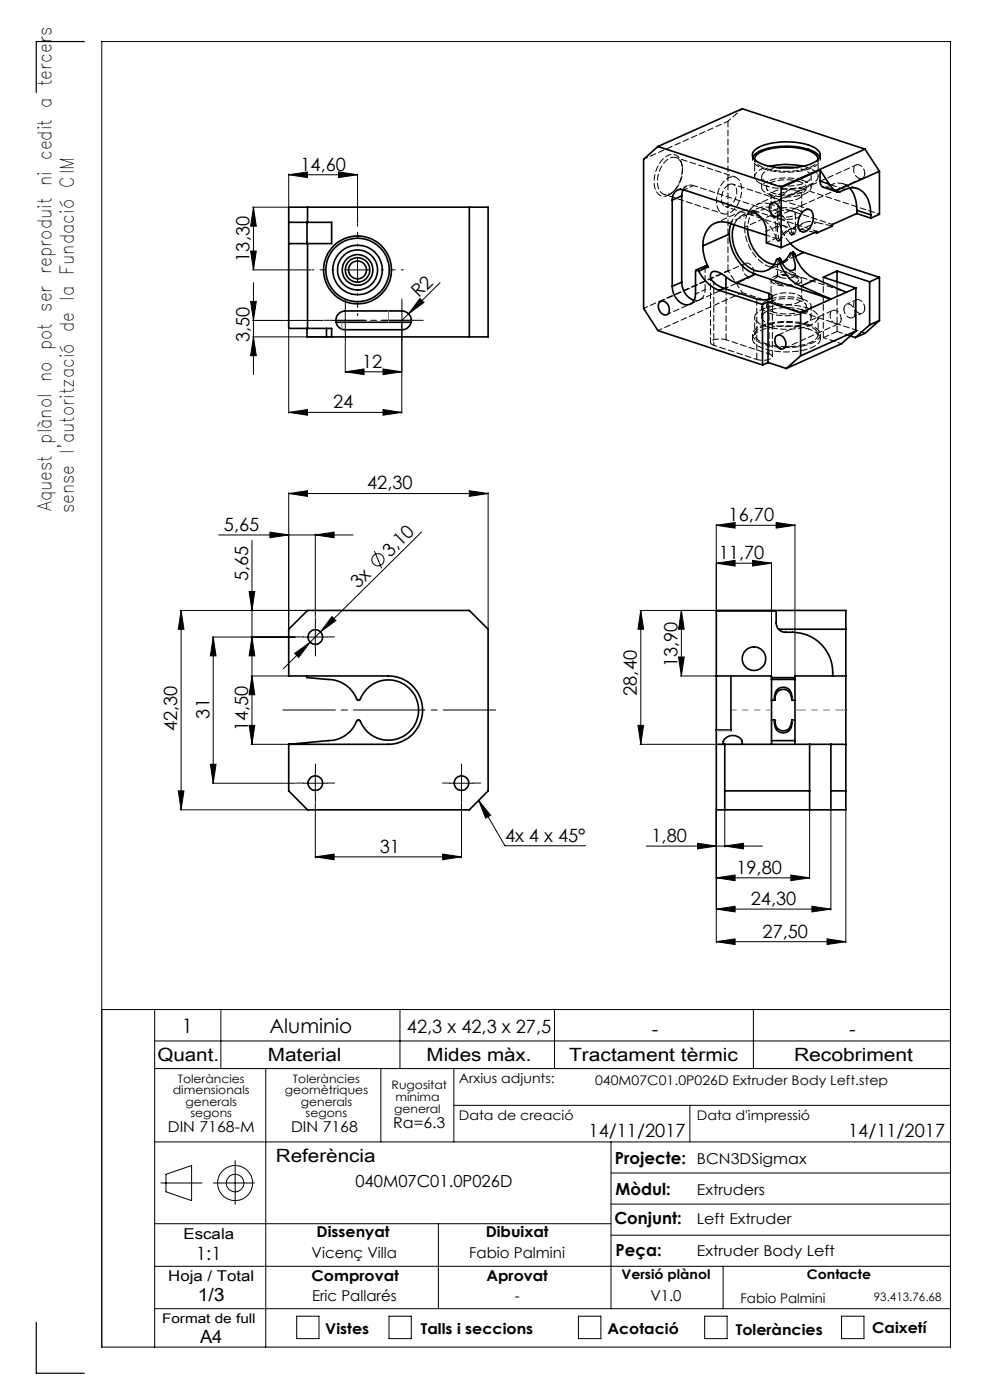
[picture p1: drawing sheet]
<svg xmlns="http://www.w3.org/2000/svg" width="210mm" height="297mm" viewBox="0 0 210 297" stroke-linecap="round" stroke-linejoin="round" font-family="sans-serif">
<g fill="none" stroke="#000" stroke-width=".21">
<path d="M61.2 37.1l4-.6v1.2zM61.2 36.9v6.9M61.2 37.1h14.6M71.8 36.5l4 .6-4 .6zM75.8 36.9v10.5M53.2 53.3h1.2l-.6 4zM53.6 57.3h12.3M53.6 44h7.4M53.8 44l.6 4h-1.2zM53.8 44v13.3M53.8 60v19.5M73.3 57.3h5.1"/>
<path d="M75.8 54.8v5M93.3 60l-6.6 6.6M53.2 64h1.2l-.6 4zM53.6 68h14.9M53.6 71.5h16.5M53.8 71.5l.6 4h-1.2zM61.2 69.9v17.8M70.7 68h5M73.2 65.5v5M73.2 78.9l4-.6v1.2zM73.2 72.7v6.4M73.2 78.9h12"/>
<path d="M81.2 78.3l4 .6-4 .6zM85.2 68.2v19.5M86.7 66.6l-1.5 1.4M89.1 63.3l.8 .9-3.2 2.4zM61.2 87.5l4-.6v1.2zM61.2 87.5h24M81.2 86.9l4 .6-4 .6zM46.4 113.5h28.5M53.4 114.6v28.6M57.3 112.9l3.9 .6-3.9 .6zM61.2 104.7l4-.6v1.2zM61.2 104.5v28.8"/>
<path d="M61.2 104.7h42.3M66.9 113.5l4-.6v1.2zM66.9 113.3v17.6M79.4 116.9l1.6 3.7M89.4 112.9l-21.4 21.2M99.6 104.1l3.9 .6-3.9 .6zM103.5 104.5v28.8M151.9 119.5l4-.6v1.2zM151.9 111.4l4-.6v1.2zM151.9 111.2v18.2M151.9 119.5h11.8M151.9 111.4h16.7"/>
<path d="M159.6 118.9l4.1 .6-4.1 .6zM163.7 119.3v23.9M164.6 110.8l4 .6-4 .6zM168.6 111.2v32M38.2 129.5h26.9M38.4 129.5l.6 4h-1.2zM38.4 129.5v42.3M45 135.1h17.7M45.2 135.1l.6 4h-1.2zM45.2 135.1v31.1M52.8 125.5h1.2l-.6 4zM53.4 135.1l.6 4h-1.2z"/>
<path d="M62.5 138.6l3.3-2.4-2.4 3.3zM64.4 135.1h5M65.8 136.2l-5.7 5.6M66.9 132.6v5.1M68 134.1l-2.2 2.1M70.4 130.8l.9 .9-3.3 2.4zM135.7 129.5h16M135.9 129.5l.6 4h-1.2zM135.9 129.5v28.4M143.9 139.4h1.2l-.6 4zM144.5 129.5l.6 4h-1.2zM144.5 129.5v13.9"/>
<path d="M52.8 153.9h1.2l-.6 4zM53.3 143.4h7.7M53.3 157.9h7.7M53.4 143.4l.6 4h-1.2zM53.4 143.4v14.5M135.3 153.9h1.2l-.6 4zM135.7 157.9h16M144.4 143.4h7.3M37.8 167.8h1.2l-.6 4zM38.2 171.8h26.9M44.6 162.1h1.2l-.6 4.1zM45 166.2h17.7"/>
<path d="M64.4 166.2h5M66.9 170.4v11.6M66.9 163.7v4.9M95.4 166.2h5M97.9 170.4v11.6M97.9 163.7v4.9M101.5 169.8l2.6 3.2-1.1 .6zM101.5 169.8l5.6 9.6h17.1M137.1 179.5h24.6M148 178.9l3.9 .6-3.9 .6zM151.9 172v28M153.7 179.5l4-.6v1.2z"/>
<path d="M153.7 172v7.7M171.7 172v14.4M176.2 172v21.1M179.4 172v28M66.9 181.8l4-.6v1.2zM66.9 181.8h31M93.9 181.2l4 .6-4 .6zM151.9 192.9l4-.6v1.2zM151.9 192.9h24.3M151.9 199.8l4-.6v1.2zM151.9 186.2l4-.6v1.2zM151.9 199.8h27.5"/>
<path d="M151.9 186.2h19.8M167.7 185.6l4 .6-4 .6zM172.2 192.3l4 .6-4 .6zM175.4 199.2l4 .6-4 .6zM21.6 214.2h180M32.8 214.2v71.6M46.8 214.2v12.5M84.8 214.2v12.5M117.6 214.2v12.5M159.8 214.2v12.5M32.8 220.8h168.8M32.8 226.7h168.8"/>
<path d="M56.4 226.7v59.1M80.8 226.7v15.5M96.3 226.7v15.5M96.3 234.5h105.3M146.3 234.5v7.7M32.8 259.6h96.8M32.8 242.2h168.8M34.1 251h8.8M35.2 249.1l5.4-1.8v7.4l-5.4-1.9zM45.3 251h8.7M49.9 246.2v9.3M93 259.6v18"/>
<path d="M129.6 242.2v35.4M129.6 255.4h72M129.6 248.8h72M32.8 277.6h168.8M32.8 268.6h168.8M62.9 279.2h4.8v4.8h-4.8zM82.5 279.2h4.7v4.8h-4.7zM122.7 279.2h4.8v4.8h-4.8zM129.6 262h72M149.5 279.2h4.7v4.8h-4.7zM153.4 268.6v9M178.5 279.2h4.8v4.8h-4.8z"/>
<path d="M21.6 285.8h180v-277h-180v277"/>
<circle cx="80.2" cy="118.8" r="1.29"/>
<circle cx="49.9" cy="251" r="3.7"/>
<circle cx="49.9" cy="251" r="1.86"/>
</g>
<path d="M70.9 57.3h-4.7M75.9 52.3v-4.7M80.9 57.3h4.7M75.9 62.3v4.7" fill="none" stroke="#000" stroke-width=".21" stroke-dasharray="15.2 1.3 1.3 1.3" stroke-dashoffset="14.8"/>
<g fill="none" stroke="#000" stroke-width=".21" stroke-dasharray="15.2 1.3 1.3 1.3">
<path d="M70.8 68h-2M73.3 65.5v-2M73.3 70.5v2M75.8 68h2M82.8 68h-2M85.3 68h2.5M85.3 68v-2.5M85.3 68h-2.5M85.3 68v2.5M85.3 65.5v-2M85.3 70.5v2M87.8 68h2"/>
<path d="M64.4 135.1h-1.5M66.9 132.6v-1.5M66.9 137.6v1.6M69.4 135.1h1.6M64.4 166.1h-1.5M66.9 163.6v-1.5M66.9 168.6v1.6M69.4 166.1h1.6M95.4 166.1h-1.5M97.9 163.6v-1.5M97.9 168.6v1.6M100.4 166.1h1.6"/>
</g>
<path d="M87.3 68h-16" fill="none" stroke="#000" stroke-width=".21" stroke-dasharray="15.2 1.3 1.3 1.3" stroke-dashoffset="9.1"/>
<path d="M105.2 150.6h-45.2" fill="none" stroke="#000" stroke-width=".21" stroke-dasharray="15.2 1.3 1.3 1.3" stroke-dashoffset="4.1"/>
<path d="M17.9 8.8h-10.2v10.8M7.7 280.5v10.8h10.2" fill="none" stroke="#000" stroke-width=".25"/>
<g fill="#000">
<path d="M89.1 63.3l.8 .9-3.2 2.4z"/>
<path d="M71.8 36.5l4 .6-4 .6zM61.2 37.1l4-.6v1.2z"/>
<path d="M53.2 53.3h1.2l-.6 4zM53.8 44l.6 4h-1.2z"/>
<path d="M73.2 78.9l4-.6v1.2zM81.2 78.3l4 .6-4 .6z"/>
<path d="M57.3 112.9l3.9 .6-3.9 .6zM66.9 113.5l4-.6v1.2zM151.9 199.8l4-.6v1.2zM175.4 199.2l4 .6-4 .6zM151.9 186.2l4-.6v1.2zM167.7 185.6l4 .6-4 .6z"/>
<path d="M151.9 119.5l4-.6v1.2zM159.6 118.9l4.1 .6-4.1 .6z"/>
<path d="M151.9 111.4l4-.6v1.2zM164.6 110.8l4 .6-4 .6z"/>
<path d="M45.2 135.1l.6 4h-1.2zM44.6 162.1h1.2l-.6 4.1zM52.8 125.5h1.2l-.6 4zM53.4 135.1l.6 4h-1.2zM38.4 129.5l.6 4h-1.2zM37.8 167.8h1.2l-.6 4zM53.4 143.4l.6 4h-1.2zM52.8 153.9h1.2l-.6 4zM135.9 129.5l.6 4h-1.2zM135.3 153.9h1.2l-.6 4zM144.5 129.5l.6 4h-1.2zM143.9 139.4h1.2l-.6 4zM53.2 64h1.2l-.6 4zM53.8 71.5l.6 4h-1.2z"/>
<path d="M62.5 138.6l.9 .9 2.4-3.3zM70.4 130.8l-2.4 3.3 3.3-2.4z"/>
<path d="M101.5 169.8l2.6 3.2-1.1 .6zM61.2 104.7l4-.6v1.2zM99.6 104.1l3.9 .6-3.9 .6zM66.9 181.8l4-.6v1.2zM93.9 181.2l4 .6-4 .6zM61.2 87.5l4-.6v1.2zM81.2 86.9l4 .6-4 .6z"/>
<path d="M153.7 179.5l4-.6v1.2zM148 178.9l3.9 .6-3.9 .6zM172.2 192.3l4 .6-4 .6zM151.9 192.9l4-.6v1.2z"/>
</g>
<g fill="none" stroke="#000" stroke-width=".35">
<path d="M139.6 31.1l-3.1 2.7v31.6l3.1 4.7 22.1 7.3M139.6 31.1l26 8.5M139.6 31.1l17.8-8 26.1 8.5M159.7 33.3a5.3 5.3 0 0 1 4-2 15.4 15.4 0 0 1 9.2 1l.6 .5 .4 .5M160 31.9a10 10 0 0 1 6.3-1.8 11.4 11.4 0 0 1 7.2 1.8 1.38 1.38 0 0 1-.4 2.3 14.7 14.7 0 0 1-12.2 .3 1.67 1.67 0 0 1-1.1-2.3zM160.1 33.9a1.97 1.97 0 0 1 1.5-1.7 14.4 14.4 0 0 1 10.9 .2l.8 .7 .2 .8M163.3 35.3a16.2 16.2 0 0 1 7 0M165.2 35.6h3.2M165.6 39.6l.1 .2M165.7 39.8v12.7M174 38.4l.2 .9 .3 .4 3.1 1M174 36.1l-8.3 3.7"/>
<path d="M174 36.1l1.9 2.9M174 36.1v2.3M174 38.4l1.9 .6M175.9 39l1.3 1.5M180.2 39.9a6.4 6.4 0 0 1 1.6 4.7M183.5 31.6l-17.9 8M183.5 31.6l3 4.7M186.5 36.3l-9.3 4.2M186.5 36.3v9.2l-1.8 .8M61.2 47.2v4.5M61.2 47.2v-3.2h42.3v27.5h-33.2M61.2 51.7v18h9.1v1.8"/>
<path d="M61.2 47.2h9.1v4.5h-9.1M65.1 47.2v4.5M65.2 44v3.2M65.2 51.7v18M99.6 44v27.5M142.6 42.5a1.94 1.94 0 0 1 2.5-2.2l15 4.9a4.1 4.1 0 0 1 2.5 3.8v2.5l3.1 1M142.6 42.5v18.2M144.6 59.9a4 4 0 0 0 2.6 3.8M144.6 41.6v18.3M144.6 41.6l-2 .9M144.6 59.9l-2 .8M144.9 40.2l-.3 1.4"/>
<path d="M148.2 57.5a.34 .34 0 0 0-.4-.3 .34 .34 0 0 0-.3 .4v4.8a1.98 1.98 0 0 1-1.1 2.1 1.98 1.98 0 0 1-2.4-.5 4.4 4.4 0 0 1-1.4-3.3M148.2 57.5a8.3 8.3 0 0 0 4.4 4.1M149.1 52.2a10.1 10.1 0 0 0 1.1 4.4M150.2 56.6l-.4-.3-2.1 1M150.2 56.6l-2 .9M154 58.7l1.3 1 .9 .3M154 58.7l-1.4-.8a1.14 1.14 0 0 0-1.1-.3 1.14 1.14 0 0 0-.8 .9v.2a4 4 0 0 0 2.9 2.5M154 58.7v2.6M154.7 49.7a9.3 9.3 0 0 0 5.5 8.5M154.7 49.7l-5.6 2.5M155 47.4l-.3 2.3M155.7 47.7a8 8 0 0 0 4.8 9.8 3.8 3.8 0 0 0 4.4-2.5h.1"/>
<path d="M156.2 60l6.9 2.3M158.6 48.6a8.1 8.1 0 0 0 5.2 7.4l.4 .1M160.2 58.2l-4 1.8M160.2 58.2l16 5.3M162.6 49.9l-8-2.6a3.9 3.9 0 0 0-5.3 3l-.2 1.9M163.4 43.3a1.13 1.13 0 0 1 1.9 .7 1.24 1.24 0 0 1-.6 1.9 1.81 1.81 0 0 1-1.3-2.6zM165 55l.3 .3M165.3 55.3a7.8 7.8 0 0 0 4.6 5.4M165.4 54.8l-.6 .2M165.4 54.8h.1M165.4 54.8l.3 .4M165.4 54.8l-.4 .2"/>
<path d="M165.7 55.2l-.4 .1M166.2 55.5l-.3 .1M167.6 51.6l1.8 1.5 1.1 .4M167.9 53.7l-.4 .1a4.3 4.3 0 0 1-1.6 1.9M167.9 53.7h.1M167.9 53.7l.3 .3M168.2 54v.3a3.5 3.5 0 0 1 .3 2.9 1.38 1.38 0 0 1-2-.6l-.8-1.4M168.2 53.5l-.5 .2M168.2 53.5l-.3 .2M168.2 53.5h.1M168.3 53.5l.3 .4M168.3 53.5l-.4 .2"/>
<path d="M168.6 53.9a8 8 0 0 0 4.6 5.3M168.6 53.9l-.4 .1M170.1 45.1a1.25 1.25 0 0 1 2.2-.2 3.4 3.4 0 0 1-1.7 4.3 1.25 1.25 0 0 1-1.3-1.5l.1-1.1zM170.5 53.5l16 5.3M170.5 53.5l-1.8 .9M172.8 49.3l.5 .1M173.2 59.2l-3.3 1.5M173.2 59.2l6.3 2.8M173.3 49.4v-.3l-7.6 3.4M177.2 40.5a.86 .86 0 0 0 1 .2 3.8 3.8 0 0 1 4.7-.1 6.1 6.1 0 0 1 1.8 5M177.6 57.5l6.9 2.3M177.6 57.5l-3 1.3 6.9 2.3"/>
<path d="M177.6 57.5v2.3M181.8 44.6v.7M181.8 45.3l-5.2 2.3v.4l-3.3 1.4M181.8 44.6l2.9 1M181.8 45.3l2.9 1M184.5 59.8v9.1M184.7 45.6v.7M186.5 58.8v9.2M186.5 58.8l-2 1M65.1 69.7v1.8h4.2M69.3 71.5h1M69.3 69.7v1.8"/>
<path d="M71.3 68.4h15.9M71.9 66.5l.6-.4 .7-.1h12a1.99 1.99 0 0 1 2 2 1.99 1.99 0 0 1-2 2h-12a1.98 1.98 0 0 1-1.8-1.3 1.98 1.98 0 0 1 .5-2.2zM140 64a1.5 1.5 0 0 1 2 1.7 .96 .96 0 0 1-.6 1.1 .96 .96 0 0 1-1.2-.4 1.76 1.76 0 0 1-.2-2.4zM152.6 61.6l9.1 3M153.6 61.2l6.9 2.2a3.7 3.7 0 0 0 3.3-.4l-.1-.4-.6-.3M153.6 61.2l-1 .4M161.7 64.6v12.8M162.9 64.1l6.9 2.3M162.9 64.1l-1.2 .5M162.9 76.9l3.9 1.3M162.9 64.1v12.8M162.9 76.9l-1.2 .5"/>
<path d="M163.1 62.3v1.1M164.6 71.3a1.52 1.52 0 0 1 1.6 .3 1.52 1.52 0 0 1 .5 1.5 .96 .96 0 0 1-.8 .9 .96 .96 0 0 1-1-.5 1.77 1.77 0 0 1-.3-2.2zM169.8 66.4v9.1M169.8 75.5l-3 2.7M169.9 60.7l6.3 2.8M176.2 63.5l-6.4 2.9M179.5 62l-3.3 1.5M180.4 71.3l1 .3M181.5 61.1l-2 .9M181.5 61.1v9.1M181.5 70.2l-11.7 5.3M181.5 70.2l-3 2.7-11.7 5.3"/>
<path d="M184.5 68.9l-3.1 2.7M186.5 68l-2 .9M186.5 68l-3 2.7-2.1 .9M65.2 129.5h34.4l3.9 4v34.3l-3.9 4h-34.4l-4-4v-9.9h21.2a7.2 7.2 0 0 0 7.2-7.2 7.2 7.2 0 0 0-7.2-7.3h-21.2v-9.9zM151.9 129.6h12.7l.1 2.9 .5 1M165.2 133.5a1.81 1.81 0 0 0 1.5 .6 8.7 8.7 0 0 1 9.9 7.7v1.6M165.2 133.5h14.2M65.1 143.4v.4l4.5 .3a7 7 0 0 1 6.2 4.4l.2 .1M76 152.7l-.3 .2a6.6 6.6 0 0 1-6.1 4.2l-8.4 .8M76 152.7h.1M76 148.6h.1M76.1 148.6l.1-.1a6.5 6.5 0 0 1 11-2.1 6.4 6.4 0 0 1-1.6 9.8 6.4 6.4 0 0 1-9.3-3.4l-.2-.1"/>
<path d="M151.9 154.9v3M151.9 157.9h27.5M151.9 143.4h11.8v.7M151.9 157.9v13.9h27.5v-13.9M151.9 154.9h3.1M153.4 157.9a1.66 1.66 0 0 1 1.8-1.9 1.8 1.8 0 0 1 2.2 1.8v.1M153.7 157.9v13.9M155 143.4v11.6M163.7 152.7v4.4M163.7 144.1v4.5M163.7 148.6v4.1M163.7 152.7h.6"/>
<path d="M163.7 148.6h.6M163.7 157.1v.8M163.7 157.1h4.9M163.7 143.8h4.9M163.7 144.1h4.9M164.3 152.7a2.2 2.2 0 0 0 1.7 2.8 1.92 1.92 0 0 0 2-2.3v-.5M164.3 148.6v-.1a2.15 2.15 0 0 1 2.2-2.7 2.23 2.23 0 0 1 1.5 2.7v.1M164.3 152.7v.1a2.11 2.11 0 0 0 2 2.2 2.06 2.06 0 0 0 1.7-2.3M164.3 152.7h.1M164.3 148.6a2.15 2.15 0 0 1 2.2-2.3 2.31 2.31 0 0 1 1.5 2.3M164.3 148.6h.1M168 152.7h.1"/>
<path d="M168 148.6h.1M168 152.7h.6M168 148.6h.6M168.6 152.7v4.4M168.6 144.1v4.5M168.6 148.6v4.1M168.6 157.1v.8M171.7 157.9v13.9M176.2 157.9v13.9M179.4 143.4v14.5M179.4 143.4h-10.8v.7M179.4 143.4v-13.9h-27.5v25.4"/>
<path d="M153.7 167.8h18M176.2 167.8h3.2"/>
<circle cx="75.8" cy="57.3" r="1.89"/>
<circle cx="75.8" cy="57.3" r="4.2"/>
<circle cx="75.8" cy="57.3" r="7.2"/>
<circle cx="75.8" cy="57.3" r="5.2"/>
<circle cx="75.8" cy="57.3" r="6.7"/>
<circle cx="75.8" cy="57.3" r="2.6"/>
<circle cx="75.8" cy="57.3" r="3.3"/>
<circle cx="66.9" cy="135.1" r="1.55"/>
<circle cx="159.9" cy="139.7" r="2.5"/>
<circle cx="66.9" cy="166.2" r="1.55"/>
<circle cx="97.9" cy="166.2" r="1.55"/>
</g>
<path d="M72.5 68.4v1.4M82.4 68.4v-2.4M155.1 155h-3.1M163.7 148.3h.6M164.3 153h-.6M168 148.3h.7M168.7 153h-.7" fill="none" stroke="#808080" stroke-width=".21" stroke-dasharray="6.3 1.3 1.3 1.3 1.3 1.3"/>
<path d="M155.1 150.6h8.6" fill="none" stroke="#808080" stroke-width=".21" stroke-dasharray="6.3 1.3 1.3 1.3 1.3 1.3" stroke-dashoffset="5.2"/>
<path d="M179.5 150.6h-10.8" fill="none" stroke="#808080" stroke-width=".21" stroke-dasharray="6.3 1.3 1.3 1.3 1.3 1.3" stroke-dashoffset="4.1"/>
<g fill="none" stroke="#000" stroke-width=".21" stroke-dasharray="1.3 .6" stroke-dashoffset=".3">
<path d="M147.1 39.4a1.72 1.72 0 0 0-2.2 .8M147.1 39.4l15 4.9M175.3 39.7h-.7M183.4 36.8a1.01 1.01 0 0 1-.8 1.1 1.01 1.01 0 0 1-1.1-.7 1.37 1.37 0 0 1 .4-2.3 1.77 1.77 0 0 1 1.5 1.9M141.7 41.4a6.3 6.3 0 0 0 2.5-7.7 1.98 1.98 0 0 0-3.2-.3 6.5 6.5 0 0 0-1.7 7.3 1.83 1.83 0 0 0 2.4 .7M159.9 57.7a1.01 1.01 0 0 1-.8 1.1 1.01 1.01 0 0 1-1.2-.7 1.37 1.37 0 0 1 .4-2.3 1.77 1.77 0 0 1 1.6 1.9M165.9 55.6l-2.4 1.1M154 72.1a3.2 3.2 0 0 0-3.3 .5l.1 .3 .6 .4M157.5 62.1l26 8.6M160.5 76.3a3.2 3.2 0 0 0 3.3-.6l-.1-.3-.6-.3M178.4 67.7a1.01 1.01 0 0 1-.8 1.1 1.01 1.01 0 0 1-1.1-.7 1.37 1.37 0 0 1 .4-2.3 1.77 1.77 0 0 1 1.5 1.9M179 65.6a1.57 1.57 0 0 0 2 1.7 1.7 1.7 0 0 0 .2-1.8 1.7 1.7 0 0 0-1.6-1l-.5 .5-.1 .6"/>
<path d="M183.4 65.4a1.01 1.01 0 0 1-.7 1.1 1.01 1.01 0 0 1-1.2-.7 1.37 1.37 0 0 1 .4-2.3 1.77 1.77 0 0 1 1.5 1.9"/>
</g>
<g fill="none" stroke="#000" stroke-width=".21" stroke-dasharray="1.3 .6" stroke-dashoffset=".5">
<path d="M145.8 39.4l-2 .9M147.1 39.4l-2 .9M154.4 25.7l3.1-2.7M159.6 32.8v1M159.7 33.3a1.47 1.47 0 0 0 .9 1.9 14.9 14.9 0 0 0 12.2 .1 1.62 1.62 0 0 0 1.1-2M169.6 38.5a1.45 1.45 0 0 1 1.4 1.5 4.2 4.2 0 0 1-3.5 1.4 6.1 6.1 0 0 1-4.8-1.3 1.16 1.16 0 0 1 1.1-1.5 9.8 9.8 0 0 1 5.8-.1M174 33.8v-1M176.2 39.2l-.9 .5M147.6 57.6l2-.9M162.1 44.3l-2 .9M162.6 49.9l2 .7M164.6 48.1l-2 .9"/>
<path d="M164.6 50.6l-2 .9M165.2 54.9l-.3 1a.6 .6 0 0 0 .9-.2h.1M167.5 49.5a1.97 1.97 0 0 0-2.2-1.6 2.91 2.91 0 0 0-.1 2.7M146.4 64.5l2-.9M149.6 61.5l-2 .9M159.6 71v.9M162.4 72.9a2.77 2.77 0 0 1-2.3-2 2.81 2.81 0 0 1 2.2-1.8 14.2 14.2 0 0 1 10.4 .6 1.42 1.42 0 0 1 .8 1.4 1.42 1.42 0 0 1-1.1 1.3 14.5 14.5 0 0 1-10 .5M163.1 75.1v-11.7M164.1 66.2a8.6 8.6 0 0 0 6.6-.6 .9 .9 0 0 0 .3-.9 .9 .9 0 0 0-.7-.7 8.5 8.5 0 0 0-7.4 .3 .9 .9 0 0 0-.3 1 .9 .9 0 0 0 .7 .6l.8 .3M171.2 65.3a14 14 0 0 0-10.3 .8 1.34 1.34 0 0 0-.8 1.2 1.34 1.34 0 0 0 .9 1.3 13.8 13.8 0 0 0 11.6 0 1.42 1.42 0 0 0 .9-1.4 1.42 1.42 0 0 0-1-1.3l-1.3-.6M174 71.9v-.9M174.6 71.6l3.9 1.3"/>
</g>
<g fill="none" stroke="#000" stroke-width=".21" stroke-dasharray="1.3 .6" stroke-dashoffset=".4">
<path d="M136.5 33.8l17.9-8.1M161.6 37.5v2.3M171.2 35.5l-.9-.2M172.1 39.8v-2.3M180.3 39.9a3.3 3.3 0 0 0-4.1-.7M181.6 35l-17.9 8M154.4 57.4l-17.9 8M154.6 47.3l5.6-2.5M157.2 44.8l-5.6 2.6M158.1 55.9l-17.9 8M160.2 44.8l13.1 4.3M163.5 43.3l13.1 4.3"/>
<path d="M164.6 48.1v2.5M164.9 55.9v2.4M165 45.9l17.9-8.1M139.6 70.1l17.9-8M141.5 66.7l17.8-8M161.6 65v2.3M165.1 60.2a5 5 0 0 0 4.2-.4l.1-.3a1.77 1.77 0 0 0-1.8-1 3.7 3.7 0 0 0-3.4 .8l.2 .5 .7 .4M171.5 68.9a15.3 15.3 0 0 0-10.9 .7 1.49 1.49 0 0 0-1 1.3 1.49 1.49 0 0 0 1 1.5 14.9 14.9 0 0 0 12.2 .1 1.55 1.55 0 0 0 .9-2.3l-.8-.7-1.4-.6M171.5 69.8a15.3 15.3 0 0 0-10.9 .7 1.49 1.49 0 0 0-1 1.4 1.49 1.49 0 0 0 1 1.4 14.9 14.9 0 0 0 12.2 .1 1.55 1.55 0 0 0 .9-2.3l-.8-.7-1.4-.6M172.1 67.3v-2.3M180.8 67.4l2.1-1M181.6 63.6l-2.1 1"/>
</g>
<g fill="none" stroke="#000" stroke-width=".21" stroke-dasharray="1.3 .6">
<path d="M144.7 35.3v-.3M154.7 39.1a3.3 3.3 0 0 0-1.2 4.4 1.27 1.27 0 0 0 1.9-.4 3 3 0 0 0 .3-3.9l-.5-.2-.5 .1M176.2 39.2l3 1M181.9 40l-3-1M142.8 40.7l.2-.2M149.7 56.3l-.1 .4M154.4 57.4v-31.7M155.7 47.7a3.6 3.6 0 0 1 5.8-1.5 8.4 8.4 0 0 1 3.2 4.6M163.5 56.7a9.3 9.3 0 0 1-5.5-8.5M164.7 50.8l.3 .3M164.7 55.1l.5-.2M165 51.1l.4-.2"/>
<path d="M165.1 51.1l.2-.1M165.1 51.1h-.1M165.2 50.6l-.5 .2M165.2 54.9l.1-.1M165.2 51.1l.4-.2M165.3 51l.4-.2M165.4 50.9l-.2-.3M165.4 50.9h.1M165.4 50.9l-.3 .2M165.7 50.8l-.3 .1M167.5 49.5l.4 .3M167.5 53.9l.5-.2"/>
<path d="M167.9 49.8h.1M167.9 49.8l.4-.2M167.9 49.8l.3-.1M168 49.3l-.5 .2M168 53.7l.1-.2M168.1 49.8l.4-.1M168.2 49.7l.4-.2M168.3 49.6l-.3-.3M168.3 49.6v.1M168.3 49.7l-.4 .1M168.6 49.5l-.3 .2M178.2 40.6l-2.9-.9"/>
<path d="M154 72.1v-10.8M174.6 71.6l3-1.3"/>
</g>
<g fill="none" stroke="#000" stroke-width=".21" stroke-dasharray="1.3 .6" stroke-dashoffset=".6">
<path d="M173.5 33.8a2.29 2.29 0 0 1-1.7 1.7 14.2 14.2 0 0 1-10.8-.5l-.6-.4-.3-.8M163.5 43.3l7-3.1M163.6 41.4v3.9M163.6 59.4v4M165 58.1l-.7 1.1M165 45l-7 3.2M165.3 51a3.5 3.5 0 0 1 4.6-2.3M167.5 40.2l-7 3.2M168.6 49.5a3.5 3.5 0 0 1 4.6-2.3M169.3 59.2l-.6-1.1M170.1 45.3v-3.9M151.4 73.3l9.1 3"/>
<path d="M151.4 73.3v-13.4M163.1 75.1l-9.1-3M170.1 63.4v-4"/>
</g>
<g fill="none" stroke="#000" stroke-width=".21" stroke-dasharray="1.3 .6" stroke-dashoffset=".1">
<path d="M170.2 38.2a10.9 10.9 0 0 0-8 .6 1.06 1.06 0 0 0-.6 1 1.06 1.06 0 0 0 .7 1 10.7 10.7 0 0 0 9.2-.1 1.06 1.06 0 0 0 .6-1 1.06 1.06 0 0 0-.7-.9l-1.2-.6M158 48.2a4.6 4.6 0 0 1 3.9-5.1l1.6 .2M164.6 48.1a4.2 4.2 0 0 0-2.5-3.8M165.6 58.9a.56 .56 0 0 1-.7-.6 .56 .56 0 0 1 .7-.5 3.4 3.4 0 0 1 3.1 .4v.1a2.34 2.34 0 0 1-2.5 .7l-.6-.1M168 53.7a3.4 3.4 0 0 1-3.8 2.4M168 44.8a.56 .56 0 0 1 .7 .5 .56 .56 0 0 1-.6 .6 3.4 3.4 0 0 1-3.2-.4v-.2a2.34 2.34 0 0 1 2.5-.7l.6 .2M168.7 48.3v-3M170.5 40.2a4 4 0 0 0-5.4 3.6l-.1 1.2M172.8 49.3l-2.9-.6M149.6 61.5v-4.8M170.2 63.4a10.9 10.9 0 0 0-8 .6 1.06 1.06 0 0 0-.6 1 1.06 1.06 0 0 0 .7 1 10.7 10.7 0 0 0 9.2-.1 1.06 1.06 0 0 0 .6-1 1.06 1.06 0 0 0-.7-.9l-1.2-.6M170.2 65.7a10.9 10.9 0 0 0-8 .6 1.06 1.06 0 0 0-.6 1.1 1.06 1.06 0 0 0 .7 .9 10.7 10.7 0 0 0 9.2-.1 1.06 1.06 0 0 0 .6-1 1.06 1.06 0 0 0-.7-.9l-1.2-.6"/>
<path d="M177.6 70.3v-10.5M177.6 70.3l2.8 .9"/>
</g>
<g fill="none" stroke="#000" stroke-width=".21" stroke-dasharray="1.3 .6" stroke-dashoffset=".7">
<path d="M144.8 36.1a5.6 5.6 0 0 1-2.9 5.1 1.9 1.9 0 0 1-2.4-2 5.8 5.8 0 0 1 2.7-5.7 1.83 1.83 0 0 1 2.5 1.7l.1 .9M154.7 37.7a1.8 1.8 0 0 1 2.5 1.5 5.8 5.8 0 0 1-2.7 6.1 1.86 1.86 0 0 1-2.4-1.8 5.8 5.8 0 0 1 2.6-5.8M155.9 37.5l-12.5-4.1M160.1 33.8v3.7M163.3 35.3a4.1 4.1 0 0 0-3.2 1.9 1.99 1.99 0 0 0 1.6 2 14.3 14.3 0 0 0 10.9-.4 1.42 1.42 0 0 0 .9-1.4 1.42 1.42 0 0 0-1-1.3l-1.3-.6M165.2 35.5a4.5 4.5 0 0 0-3.6 1.7 1.52 1.52 0 0 0 1.4 1.6 11 11 0 0 0 8.5-.4 1.06 1.06 0 0 0 .6-1 1.06 1.06 0 0 0-.7-1l-1.2-.5M173.5 37.5v-3.7M140.8 41.2l12.6 4.1M153.9 43.8l16.2 5.4M158.6 48.6a4.2 4.2 0 0 1 3.2-4.7 6.6 6.6 0 0 1 6 4.8l.2 .6M165.7 50.8a4.1 4.1 0 0 1 3-2.5l-.5 1.4M171.7 44.4l-16.3-5.3"/>
<path d="M147.3 63.7a1.91 1.91 0 0 0 2.3-2.2M157.5 62.1l-3.1-4.7M160.1 67.3v3.7M173.5 71v-3.7"/>
</g>
<path d="M170.2 35.9l-1.8-.4M162.7 40.2l1 1.5M170 41.7l.9-1.5M163.7 63.1l-1 1.5M170.9 64.6l-.9-1.5" fill="none" stroke="#000" stroke-width=".21" stroke-dasharray="1.3 .6" stroke-dashoffset=".9"/>
<path d="M150.7 58.5v14.2M160.2 44.8a3.9 3.9 0 0 0-5.1 2.6M168.7 54.3l-2.5 1.2" fill="none" stroke="#000" stroke-width=".21" stroke-dasharray="1.3 .6" stroke-dashoffset=".2"/>
<path d="M165 45a10 10 0 0 0 2.6 6.6M168.9 40.4a6 6 0 0 0-5.2 .6l-.1 .2a1.36 1.36 0 0 0 1.5 1.2 6 6 0 0 0 4.8-.7l.2-.3-.2-.4-1-.6M168.9 44.4a6 6 0 0 0-5.2 .6l-.1 .1a1.36 1.36 0 0 0 1.5 1.3 6 6 0 0 0 4.8-.7l.2-.4-.2-.4-1-.5M168.9 58.5a6 6 0 0 0-5.2 .6l-.1 .2a1.36 1.36 0 0 0 1.5 1.2 6 6 0 0 0 4.8-.7l.2-.4-.2-.3-1-.6M173.2 47.2l3.4 .7M174.6 58.8v12.8M160.5 76.3v-12.9M163.8 75.7v-12.9M164.7 64.3l-.3-.1a.82 .82 0 0 1-.8-.8 .82 .82 0 0 1 .7-.8 6.3 6.3 0 0 1 5.6 .4l.1 .2a1.31 1.31 0 0 1-1.4 1.2 7.7 7.7 0 0 1-3.9-.1M166.2 74l11.7-5.3M176.6 65.9l-11.7 5.2" fill="none" stroke="#000" stroke-width=".21" stroke-dasharray="1.3 .6" stroke-dashoffset="-.1"/>
<path d="M160.8 44.2l-3.2 1.4M162.8 57.3l3.3-1.5M163.5 56.7l16 5.3M169.9 48.7l3.3-1.5M170.5 40.2l16.1 5.2M170.5 47.3l-3.2 1.4" fill="none" stroke="#000" stroke-width=".21" stroke-dasharray="1.3 .6" stroke-dashoffset=".8"/>
<path d="M164.9 45.3v3.5" fill="none" stroke="#000" stroke-width=".21" stroke-dasharray="1.3 .6" stroke-dashoffset="-.2"/>
<path d="M168.7 58.3v-1.9" fill="none" stroke="#000" stroke-width=".21" stroke-dasharray="1.3 .6" stroke-dashoffset="1"/>
<g font-size="4.2">
<text x="38.6" y="219">1</text>
<text x="57.2" y="219.2">Aluminio</text>
<text x="138.3" y="219.7">-</text>
<text x="180.1" y="219.7">-</text>
</g>
<g font-size="4">
<text x="10.9" y="108.4" transform="rotate(-90 10.9 108.4)">Aquest plànol no pot ser reproduit ni cedit a tercers</text>
<text x="15.6" y="108.9" transform="rotate(-90 15.6 108.9)">sense l'autorització de la Fundació CIM</text>
</g>
<g font-size="3.9">
<text x="63.7" y="36.2">14,60</text>
<text x="52.9" y="55.5" transform="rotate(-90 52.9 55.5)">13,30</text>
<text x="88.9" y="63.3" transform="rotate(-45 88.9 63.3)">R2</text>
<text x="52.9" y="72.6" transform="rotate(-90 52.9 72.6)">3,50</text>
<text x="76.8" y="78">12</text>
<text x="70.7" y="86.6">24</text>
<text x="77.9" y="103.8">42,30</text>
<text x="47.5" y="112.6">5,65</text>
<text x="154.6" y="110.6">16,70</text>
<text x="82.7" y="118.3" transform="rotate(-45 82.7 118.3)">3,10</text>
<text x="152.5" y="118.6">11,70</text>
<text x="52.6" y="123.2" transform="rotate(-90 52.6 123.2)">5,65</text>
<text x="76" y="124.9" transform="rotate(-45 76 124.9)">3x</text>
<text x="143.7" y="141.6" transform="rotate(-90 143.7 141.6)">13,90</text>
<text x="135.1" y="147.6" transform="rotate(-90 135.1 147.6)">28,40</text>
<text x="37.6" y="155.1" transform="rotate(-90 37.6 155.1)">42,30</text>
<text x="44.4" y="152.4" transform="rotate(-90 44.4 152.4)">31</text>
<text x="52.6" y="155.1" transform="rotate(-90 52.6 155.1)">14,50</text>
<text x="107.1" y="178.6">4x 4 x 45°</text>
<text x="138.2" y="178.6">1,80</text>
<text x="80.6" y="180.9">31</text>
<text x="156.2" y="185.4">19,80</text>
<text x="159.3" y="192">24,30</text>
<text x="161.8" y="198.9">27,50</text>
<text x="86.3" y="219.2">42,3 x 42,3 x 27,5</text>
<text x="33.4" y="225">Quant.</text>
<text x="56.8" y="225">Material</text>
<text x="90.5" y="225">Mides màx.</text>
<text x="120.7" y="225">Tractament tèrmic</text>
<text x="168.4" y="225">Recobriment</text>
<text x="124.8" y="241.3">14/11/2017</text>
<text x="179.9" y="241.3">14/11/2017</text>
<text x="58.5" y="246.5">Referència</text>
<text x="41.6" y="267.2">1:1</text>
<text x="41.9" y="276.1">1/3</text>
<text x="42.4" y="284.9">A4</text>
</g>
<g font-size="3.5">
<text x="75.4" y="251.9">040M07C01.0P026D</text>
<text x="130.5" y="246.8">Projecte:</text>
<text x="130.6" y="253.4">Mòdul:</text>
<text x="130.3" y="259.8">Conjunt:</text>
<text x="130.6" y="266.4">Peça:</text>
</g>
<g font-size="3.2">
<text x="83.4" y="239.3">Ra=6.3</text>
<text x="35.6" y="240.1">DIN 7168-M</text>
<text x="61.7" y="240.1">DIN 7168</text>
<text x="147.8" y="246.8">BCN3DSigmax</text>
<text x="147.8" y="253.4">Extruders</text>
<text x="38.9" y="262.9">Escala</text>
<text x="67.2" y="262.5">Dissenyat</text>
<text x="103" y="262.5">Dibuixat</text>
<text x="147.8" y="259.8">Left Extruder</text>
<text x="66.1" y="266.8">Vicenç Villa</text>
<text x="99.5" y="266.8">Fabio Palmini</text>
<text x="147.8" y="266.4">Extruder Body Left</text>
<text x="35.7" y="271.7">Hoja / Total</text>
<text x="66.1" y="271.7">Comprovat</text>
<text x="103.2" y="271.7">Aprovat</text>
<text x="66.2" y="276.1">Eric Pallarés</text>
<text x="109.2" y="276.1">-</text>
<text x="138" y="276.1">V1.0</text>
<text x="69" y="283.1">Vistes</text>
<text x="89.3" y="283.1">Talls i seccions</text>
<text x="128.8" y="283.1">Acotació</text>
<text x="156.1" y="283.2">Toleràncies</text>
<text x="185" y="282.8">Caixetí</text>
</g>
<g font-size="2.8">
<text x="97.3" y="229.6">Arxius adjunts:</text>
<text x="126.2" y="230.2">040M07C01.0P026D Extruder Body Left.step</text>
<text x="97.3" y="237.7">Data de creació</text>
<text x="147.8" y="237.7">Data d'impressió</text>
<text x="131.8" y="271.4">Versió plànol</text>
<text x="171.2" y="271.4">Contacte</text>
<text x="34.4" y="280.7">Format de full</text>
<text x="157.1" y="276.3">Fabio Palmini</text>
</g>
<g font-size="2.5">
<text x="36.7" y="232.1">dimensionals</text>
<text x="37.7" y="229.6">Toleràncies</text>
<text x="60.4" y="232.1">geomètriques</text>
<text x="62.1" y="229.6">Toleràncies</text>
<text x="83.1" y="231">Rugositat</text>
<text x="83.9" y="233.5">mínima</text>
<text x="39.4" y="234.6">generals</text>
<text x="40.4" y="237.1">segons</text>
<text x="63.8" y="234.6">generals</text>
<text x="64.8" y="237.1">segons</text>
<text x="83.6" y="236.2">general</text>
<text x="185.4" y="276.1">93.413.76.68</text>
</g>
</svg>
